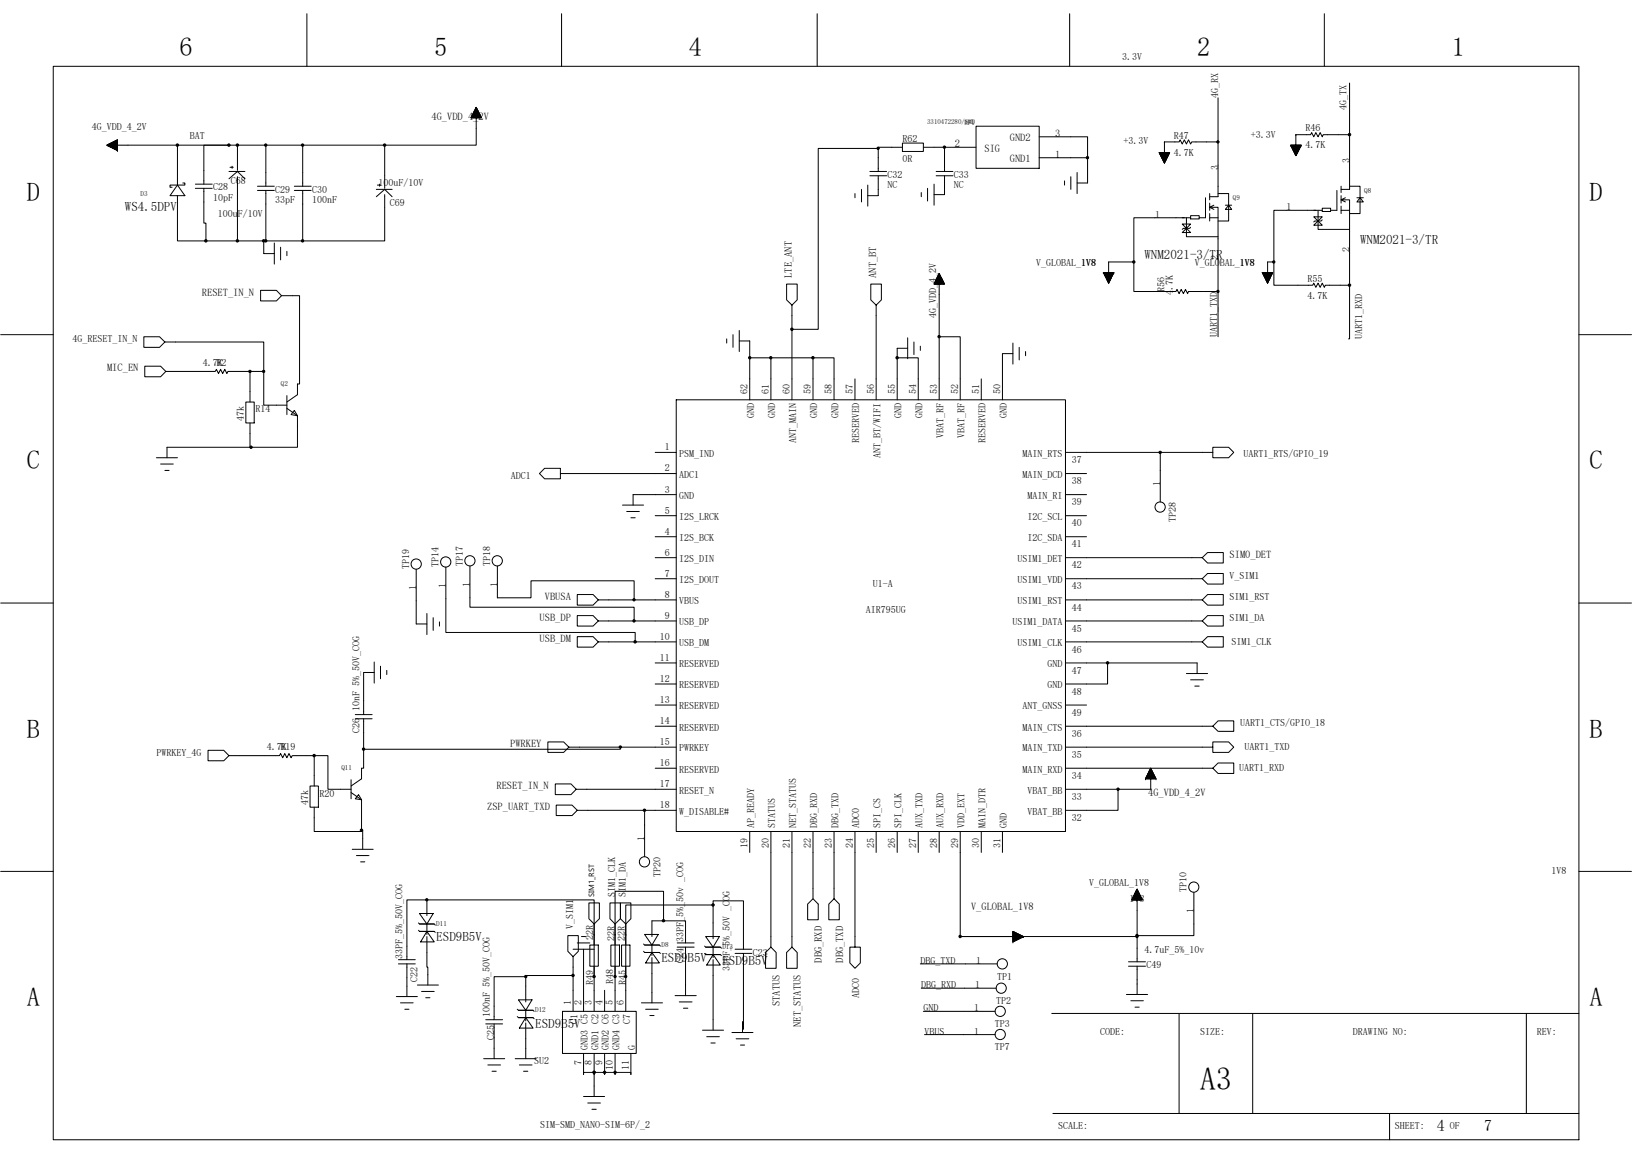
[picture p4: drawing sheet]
<svg xmlns="http://www.w3.org/2000/svg" width="297mm" height="210mm" viewBox="0 0 297 210" stroke-linecap="round" stroke-linejoin="round" font-family="sans-serif">
<g fill="none" stroke="#000" stroke-width=".18">
<path d="M9.7 12.1h277.7v195.3h-277.7zM55.9 2.5v9.6M86.5 19.9v1.5M86.5 19.9h.4M86.5 19.8v1.6M86.5 19.9h.3v1.5M86.6 19.8h.2M86.6 19.7h.2v1.7M86.6 19.6v1.8M86.7 19.6h.1M86.9 20v1.4M102.2 2.5v9.6"/>
<path d="M148.7 2.5v9.6M194.7 2.5v9.6M221.7 17.8v8M241 2.5v9.6M245.6 15.1v9.4M19.5 26.4h1.9M19.5 26.4h.1M19.6 26.4h1.8M19.6 26.3v.2M19.6 26.5h1.8M19.7 26.3h1.7M19.7 26.3v.3"/>
<path d="M19.8 26.6h1.6M19.8 26.2v.4M19.9 26.2h1.5M19.9 26.2v.4M19.9 26.7h1.5M20 26.1v.6M20 26.1h1.4M20.1 26.1v.6M20.1 26.8h1.3M20.1 26.1v.7M20.1 26.1h1.3M20.2 26v.8"/>
<path d="M20.2 26.8h1.2M20.4 26v.9M20.4 25.9v1h1M20.5 25.9h.9M20.5 25.9v1M20.7 25.8v1.2M20.8 25.7v1.4M20.9 25.7v1.5h.5M20.9 25.7h.5M21 25.7v1.5M21 25.6v1.6h.4M21.1 25.6h.3"/>
<path d="M21.1 25.6v1.7M21.2 25.5v1.8h.2M21.4 25.4v2M21.4 27.4h.1M21.4 25.4h.1M21.4 25.5h-.2l.1 1.8M21.4 25.8h-.7v1.3h.7M21.4 25.8h-.8v1.2h.8M21.4 26h-1.1v.8M32.3 26.4v7.3M32.3 33.7l1.4 1.9h-2.8zM32.3 35.6v8.2h5.2"/>
<path d="M33.3 33.3h.4v.4h-2.8v.4h.4M35.6 34.3h3M35.6 33.5h3M37.1 34.3v6.3h.4v3.2M41.7 26.4h-22.2l1.9 1v-2l-1.9 1M41.7 32.5l1.5-1.3 1.4 1.3M41.7 31.2h2.9M41.9 30.4h.6M42.2 30.2v.4M43.2 26.4h-6.1v7.1M43.2 32.2v11.6h-5.7M46.9 34.6h3"/>
<path d="M46.9 33.9h3M48.4 26.4h-5.2v4.6M48.4 34.6v9.2h6.7M53.6 34.6h3M53.6 33.9h3M55.1 26.4h14.9M55.1 26.4h-6.7v7.5M55.1 26.4v7.5M55.1 34.6v9.2M68.5 35.8l1.5-1.3 1.4 1.3M68.5 34.5h2.9M68.7 33.7h.6"/>
<path d="M69.1 33.5v.4M70 26.4v7.9M70 35.4v8.4h-14.9M85.8 21.3v.1M85.8 21.4h1.8M85.8 21.3h1.8M85.8 21.2v.2M85.8 21.2h1.7M85.9 21.2h1.6M85.9 21v.4M85.9 21.1h1.5v.3M86 21h1.4"/>
<path d="M86 20.8v.6M86 20.9h1.4v.5M86 20.8h1.4M86.1 20.7v.7M86.1 20.8h1.2M86.1 20.7h1.2M86.1 20.6v.8M86.1 20.6h1.1v.8M86.2 20.6h1M86.2 20.4v1M86.2 20.5h.9M86.3 20.4h.8"/>
<path d="M86.3 20.2v1.2M86.3 20.3h.8M86.4 20.2h.6M86.4 20.1v1.3M86.4 20.2h.6v1.2M86.4 20.1h.6M86.5 20h.4M86.7 21.4v-1.9l.9 1.9h-1.9l1-1.9v6.9h-16.7M87.1 20.3v1.1M87.1 20.4v1M87.3 20.7v.7M87.5 21.2v.2"/>
<path d="M87.6 21.4h.1M155.6 35.2v.8M156.8 34.5v2.2M157.9 33.7v3.8M158.3 31.2h3.1M158.3 32h3.1M159.8 31.2v-4.2h-10.9v32.9h-4.8M159.8 32v3.6h-1.9M164.3 26h3.8v1.6h-3.8zM164.3 26.8h-4.5v.2M167.7 35v.8M168.1 26.8h9.5"/>
<path d="M168.8 34.3v2.3M170 33.5v3.8M170.4 31.2h3M170.4 32h3M171.9 26.8h.1M171.9 26.8v4.4M171.9 32v3.4h-1.9M177.6 23h11.5v7.6h-11.5zM189.1 24.9h8.8v3.8h-8.8M193.8 32.9v.8M194.9 32.2v2.3M196 31.4v3.8"/>
<path d="M197.9 28.7v4.6h-1.9M211 27.8h1.9M211 27.9h1.8M211.1 28.1h1.6M211.2 28.2h1.4M211.3 28.4h1.3M211.3 28.5h1.2M211.4 28.7h1M211.5 27.8v.9h.9M211.5 28.8h.8M211.6 27.8v1.1h.7M211.6 29h.7"/>
<path d="M211.6 27.8v1.3h.6M211.7 29.1h.5M211.7 27.8v1.4h.5M211.7 29.3h.4M211.8 27.8v1.6h.3M211.8 29.4h.2M211.9 27.8v1.7h.1M211.9 29.6h.1M211.9 25.8v3.9l1-1.9h-1.9l.9 1.9v-1.9M211.9 25.8h.1M211.9 25.8h2.7l.2-.4 .4 .8 .4-.8 .3 .8 .4-.8 .4 .8 .2-.4h4.8v10h-1.5M212 27.8v1.8"/>
<path d="M212.1 27.8v1.6M212.2 27.8v1.5M212.2 27.8v1.3M212.3 27.8v1.2M212.4 27.8v1M212.5 27.8v.8h-1.1v-.8M212.6 27.8v.6h-1.3v-.6M212.6 27.8v.5h-1.4v-.5M212.7 27.8v.4h-1.5v-.4M212.8 27.8v.2h-1.7v-.2M212.8 27.8h-1.8M215.9 39.6v3.5h5.8"/>
<path d="M216.7 39.2h1.6v.6h-1.6zM216.7 39.6h-10.3v8.1M219.4 36v3.6h-1.1M220.2 35.2v1.2M220.2 37v1.3M220.2 38.9v1.3M220.2 37.7l.7 .4M220.2 39.6h1.5M220.9 37.3l-.7 .4h1.5v23.6M221.7 35.2h1.9v5h-1.9M223 37.3h1.2M223.6 37.3l.6 .8h-1.2z"/>
<path d="M234.9 26.4h.1M234.9 26.4h1.9M234.9 26.5h1.9M235 26.6h1.7M235 26.4v.2M235.1 26.8h1.6M235.1 26.4v.3M235.1 26.8h1.5M235.2 26.9h1.4M235.2 26.4v.5M235.2 27.1h1.3M235.2 26.4v.6h1.4"/>
<path d="M235.2 27.2h1.3M235.3 27.2h1.1M235.3 26.4v.8M235.3 27.3h1.1M235.4 26.4v.9M235.4 27.5h.9M235.5 26.4v1.1M235.5 27.6h.7M235.6 27.8h.6M235.6 26.4v1.4M235.6 27.9h.5M235.7 26.4v1.5"/>
<path d="M235.7 28.1h.3M235.8 26.4v1.7M235.8 28.2h.1M235.8 26.4v1.8M235.9 24.5h2.6l.2-.4 .4 .8 .4-.8 .4 .8 .4-.8 .4 .8 .1-.4h4.8v10h-1.5M235.9 24.5v3.8l.9-1.9h-1.9l1 1.9v-1.9M235.9 24.5h.1M236 26.4v1.8h-.2M236.1 26.4v1.6h-.4M236.1 26.4v1.4h-.5M236.2 26.4v1.3h-.7v-1.3M236.3 26.4v1.1h-.8"/>
<path d="M236.4 26.4v1h-1M236.4 26.4v.8M236.5 26.4v.6M236.6 26.4v.5M236.7 26.4v.3h-1.7M236.7 26.4v.2M236.8 26.4h.1M239.1 39.5h1.6l-.8 .7 .8 .8h-1.6l.8-.8zM239.9 38.3v3.4h5.7M240.7 37.9h1.5v.6h-1.5zM240.7 38.3h-8.8v9.4M243.3 34.6v3.7h-1.1"/>
<path d="M244.1 33.9v1.1M244.1 35.6v1.4M244.1 37.5v1.4M244.1 36.4l.8 .3M244.1 38.3h1.5M244.9 36l-.8 .4h1.5v15.5M245.6 33.9h1.9v5h-1.9M247 36h1.1M247.5 36l.6 .7h-1.1zM43.2 43.8h5.2M48 43.8v2.3h1.9M49.9 44.2v3.8"/>
<path d="M51.1 45v2.3M51.2 53.8l-.9-1h-2.9v2h2.9l.9-1h3.3v16.1h-.4v1.9l-1.9 1.4M52.2 45.7v.8M144.1 55.5l-.9-.9v-2.9h1.9v2.9l-1 .9v17.2M159.5 55.5l-1-.9v-2.9h1.9v2.9l-.9 .9v17.2M170 51.6h1.9M170.1 51.6h1.7M170.1 51.4v.3M170.1 51.5h1.7M170.2 51.4h1.5M170.2 51.3v.4M170.2 51.3h1.5"/>
<path d="M170.3 51.1v.6M170.3 51.2h1.4M170.3 51.1h1.3M170.3 51v.7M170.4 51h1.1M170.4 50.8v.9M170.4 50.9h1.1M170.5 50.8h.9M170.5 50.6v1.1M170.5 50.7h.9M170.6 50.5v1.2M170.6 50.6h.7v1.1"/>
<path d="M170.6 50.5h.7M170.6 50.3v1.4M170.6 50.4h.6v1.3M170.7 50.4h.5M170.7 50.2v1.5M170.7 50.3h.5M170.8 50.2h.4M170.8 50v1.7M170.8 50.1h.3M170.8 50h.3M170.9 49.9v1.8M170.9 50h.1"/>
<path d="M170.9 49.9h.1M170.9 51.7v-1.9l1 1.9h-1.9l.9-1.9v11.5M170.9 49.8h.1M171 49.9v1.8M171.1 50.1v1.6M171.2 50.2v1.5M171.4 50.7v1M171.5 50.9v.8M171.6 51v.7M171.7 51.2v.5M171.7 51.3v.4M171.8 51.5v.2"/>
<path d="M200.8 49.6h.1M200.8 49.6h1.9M200.9 49.7h1.8M200.9 49.6v.1h1.8v-.1M200.9 49.8h1.7M201 49.6v.3h1.6v-.3M201 50h1.5M201.1 49.6v.4h1.4v-.4M201.1 50.1h1.4M201.1 49.6v.6h1.3v-.6M201.2 50.3h1.2M201.2 49.6v.8h1.2v-.8"/>
<path d="M201.2 50.4h1.1M201.3 49.6v.9h1M201.3 50.6h.9M201.4 49.6v1.1h.8M201.4 50.7h.8M201.4 49.6v1.2h.7M201.5 50.9h.6M201.5 51.1h.5M201.6 51.2h.3M201.7 49.6v1.7h.2M201.7 51.4h.1M201.8 49.6v1.8"/>
<path d="M201.8 51.5l-1-1.9h1.9l-.9 1.9v-3.8h4.6v5.3h7.6l.2-.3 .4 .7 .4-.7 .4 .7 .4-.7 .4 .7 .1-.4h5.4M201.8 49.6v1.9M201.9 49.6v1.7M202 49.6v1.5h-.4v-1.5M202.1 49.6v1.4h-.6v-1.4M202.1 49.6v1.3M202.2 49.6v1.1M202.3 49.6v.9M202.7 49.6h.1M215.2 40.8h1.5l-.8 .8 .8 .7h-1.5l.7-.7zM216.7 41.4l-.2 .2h-1.1l-.2 .1M229.8 49.7h1.8"/>
<path d="M229.9 49.9h1.6M230 50h1.4M230 50.2h1.3M230.1 50.4h1.2M230.2 50.5h1M230.2 49.6v1h1M230.3 50.7h.8M230.3 49.6v1.1h.8M230.4 50.8h.6M230.4 51h.6M230.5 51.1h.4M230.5 49.6v1.6h.4"/>
<path d="M230.6 51.3h.2M230.6 51.4h.1M230.7 49.6v1.9l-1-1.9h1.9l-.9 1.9v-3.8h1.2v4.2h7l.2-.4 .4 .8 .4-.8 .4 .8 .4-.8 .3 .8 .2-.4h4.4M230.8 49.6v1.8h-.2v-1.8M230.9 49.6v1.6M230.9 49.6v1.5h-.4v-1.5M231 49.6v1.3h-.6v-1.3M231.1 49.6v1.2M231.2 49.6v1M231.2 49.6v.8h-1v-.8M231.3 49.6v.7h-1.2v-.7M231.4 49.6v.5h-1.4v-.5"/>
<path d="M231.5 49.6v.4h-1.5v-.4M231.5 49.6v.2h-1.7v-.2M231.6 49.6l-1.8 .1 1.8-.1M240.7 40l-.2 .2h-1.2l-.2 .2M245.6 51.9v9.8h-.2M.1 60.9h9.6M30 62.2l-1-.9h-2.8v1.9h2.8l1-1h18v5.4M44.7 73.2h1.6v3.8h-1.6zM45.5 67.6h-4l-.2 .4-.4-.8-.4 .8-.4-.8-.3 .8-.4-.8-.2 .4h-9l-1 1h-2.9v-2h2.9l1 1M48 67.6v6.1h4.2M48 67.6h-2.5v5.6M52.2 74.3l1.9 1.3"/>
<path d="M52.2 72v3.4M53.6 74.7l.5 .9-1.1-.2zM54.1 75.6v5.8h-8.6v-4.4M123.1 72.7h70.8v78.6h-70.8zM132.3 61.7v.7M133.4 60.9v2.3M134.6 62h1.9v10.7M134.6 60.1v3.9M136.5 65.1h3.8M140.3 65.1h11.5v7.6M140.3 65.1v7.6M148 65.1v7.6"/>
<path d="M155.6 68.9v3.8M163.3 65.1v7.6M165.2 61.5v3.8M165.2 63.4h-1.9v1.7h3.8v7.6M166.3 62.2v2.3M167.5 63v.8M170.9 72.7v-11.4h3.9v11.4M178.6 68.9v3.8M184.4 64.3h-1.9v8.4M184.4 62.4v3.9M185.5 63.2v2.3M186.7 64v.7"/>
<path d="M287.4 60.9h9.5M28.5 83.3h3.8M29.2 84.4h2.3M30 85.6h.8M45.7 81.4h-15.3v1.9M102 86.2v.9h-2.9l-.9-.9 .9-1h2.9v1h21.1M113.3 91.9h3.8M114.1 93.1h2.3M114.8 94.2h.8M119.2 82.3h3.9M119.2 93.8h3.9M119.2 97.7h3.9"/>
<path d="M123.1 90h-7.9v1.9M193.9 82.3h17.3M193.9 86.2h3.9M193.9 90h3.9M193.9 93.8h3.9M193.9 97.7h3.9M220.7 82.3v1h2.9l1-1-1-.9h-2.9v.9h-9.5v9M.1 109.7h9.6M75.8 103.6v9.9h1.9M77.7 111.6v3.9M78.8 112.4v2.3M80 113.2v.7"/>
<path d="M81.1 103.2v11.9h34.5v1.7M85.5 103v7.5h29.9v2.5M90.5 103v5.8h6.1v-3.1h18.8v3.5M108.9 109.2l-1-1h-2.8v1.9h2.8l1-.9h14.2M108.9 113l-1-1h-2.8v1.9h2.8l1-.9h14.2M108.9 116.8l-1-1h-2.8v2h2.8l1-1h14.2M119.2 101.5h3.9M119.2 105.3h3.9M193.9 116.8h24.9l1 1h2.8v-2h-2.8l-1 1M193.9 113h24.9l1 .9h2.8v-1.9h-2.8l-1 1M193.9 109.2h24.9l1 .9h2.8v-1.9h-2.8l-1 1M193.9 105.3h24.9l1 1h2.8v-1.9h-2.8l-1 .9"/>
<path d="M193.9 101.5h24.9l1 .9h2.8v-1.9h-2.8l-1 1M287.4 109.7h9.5M57.2 137.5h-4l-.2 .4-.4-.8-.4 .8-.4-.8-.3 .8-.4-.8-.2 .4h-9.2l-1 .9h-2.8v-1.9h2.8l1 1M64.7 130.8h3M64.7 130h3M66.2 130.8v9h-.4v1.9l-1.9 1.3M68.1 122.4h-1.9v7.6M68.1 120.5v3.8M69.3 121.2v2.3M70.4 122v.7M112.9 136h-9.4l-.9 .9h-2.9v-1.9h2.9l.9 1M119.2 120.6h3.9"/>
<path d="M119.2 124.5h3.9M119.2 128.3h3.9M119.2 132.1h3.9M119.2 139.8h3.9M123.1 136h-10.2v.3h-46.7M193.9 139.8h26.8l1 .9h2.9v-1.9h-2.9l-1 1M193.9 136h26.8v-1h2.9l1 1-1 .9h-2.9v-.9M193.9 132.1h26.8l1 1h2.9v-1.9h-2.9l-1 .9M193.9 120.6h24v2M193.9 128.3h3.9M201.6 120.6v3.9h-7.7M209.3 139.9v1.8"/>
<path d="M209.4 140h.1M209.4 139.8v1.9M209.4 139.9h.1M209.4 139.8h.1M209.4 139.8l1 1.9h-1.9l.9-1.9v3.8h-15.5M209.5 139.8v1.9M215.9 122.6h3.9M216.7 123.7h2.3M217.5 124.8h.8M.1 158.6h9.6M56.4 143h1.6v3.9h-1.6zM57.2 146.9v4.4h8.6v-.2"/>
<path d="M57.2 143v-5.5h2.5v6.1h4.2M63.9 144.2l1.9 1.3M63.9 141.9v3.5M64.1 154.5h3.8M64.9 155.7h2.3M65.3 144.6l.5 .9-1.1-.1zM65.6 156.8h.8M65.8 151.1h.2v3.4M65.8 145.5v5.6M105.1 147.4l-1-.9h-2.9v1.9h2.9l1-1h12.2v8.5M123.1 143.6h-18.2l-1 1h-2.8v-2h2.8l1 1M123.1 147.4h-5.8"/>
<path d="M136.5 151.3v3.8M140.3 151.3v21l1 1v2.9h-2v-2.9l1-1M144.1 151.3v21l1 1v2.9h-1.9v-2.9l.9-1M148 151.3v12.2l.9 1v2.9h-1.9v-2.9l1-1M151.8 151.3v12.2l1 1v2.9h-1.9v-2.9l.9-1M155.6 151.3v21h-.9v2.9l.9 1 1-1v-2.9h-1M159.5 151.3v3.8M163.3 151.3v3.8M167.1 151.3v3.8M170.9 151.3v3.8M174.8 151.3v19.1M178.6 151.3v3.8"/>
<path d="M182.5 151.3v3.8M203.5 143.6v3.8h-9.6M208.5 141.7h.1M208.5 141.7h1.9M208.6 141.5v.2M208.6 141.6h1.7M208.6 141.5h1.7M208.6 141.4v.3M208.6 141.4h1.6v.3M208.7 141.4h1.5M208.7 141.2v.5M208.7 141.3h1.5"/>
<path d="M208.8 141.2h1.3M208.8 141.1v.6M208.8 141.1h1.3M208.9 140.9v.8M208.9 141h1.1M208.9 140.9h1.1M208.9 140.7v1M208.9 140.8h1M209 140.7h.9M209 140.5v1.2M209 140.7h.8M209.1 140.6h.7"/>
<path d="M209.1 140.4v1.3M209.1 140.5h.7M209.1 140.4h.7M209.2 140.2v1.5M209.2 140.4h.5M209.2 140.3h.5M209.3 140.1v1.6M209.3 140.2h.3M209.3 140.1h.3M209.3 140.1h.2M209.5 140v1.7M209.6 140.2v1.5"/>
<path d="M209.7 140.3v1.4M209.8 140.5v1.2M209.8 140.6v1.1M209.9 140.8v.9M210 140.9v.8M210.1 141.1v.6M210.2 141.2v.5M210.3 141.6v.1M210.4 141.7h.1M287.4 158.6h9.5M72.5 175.4h3.1M72.5 174.6h3.1"/>
<path d="M74.1 174.6v-10.9h34v20.3M74.1 175.4v5.9M76 179.2h3.8M76.2 169.3l.1 .2h2.7l.2 .2M76.2 167.9l.1 .2h2.7l.2 .2M76.3 169.5h2.7M76.3 168.1h2.7M76.3 166.2h2.5l-1.1 1.9zM77.7 170.4v5.6h.2v3.2M77.7 163.7v2.9M77.7 168.1v1.9M77.7 169.5l1.3 1.9h-2.4z"/>
<path d="M95.7 177.7h-5.8v7.8M95.7 177.7v4.6M104.3 174.1l-.9-1v-2.9h1.9v2.9l-1 1v3.4M104.3 177.5h-8.6v.2M104.3 172.7h3.8M104.3 177.5v6.5M105.1 171.6h2.3M105.8 170.4h.8M106.2 172.7v11.3M107.4 172h1.5v3.8h-1.5zM108.1 177.7h.1M108.1 168.1l1-.9v-2.9h-1.9v2.9l.9 .9v1.9"/>
<path d="M108.1 170v2M108.1 175.8v1.9M108.1 170h.1M111.2 172h1.6v3.8h-1.6zM111.9 168.1l1-.9v-2.9h-1.9v2.9l.9 .9v1.9M111.9 170v2M111.9 175.8v8.2M111.9 170h.1M113.1 172h1.6v3.8h-1.6zM113.9 168.1l-1-.9v-2.9h1.9v2.9l-.9 .9v1.9M113.9 170h.1M113.9 170v2"/>
<path d="M113.9 175.8v8.2M117.1 173.1l.2 .2h2.7l.2 .2M117.1 171.8l.2 .2h2.7l.2 .1M117.3 170h2.5l-1.1 2zM117.3 172h2.7M117.3 173.3h2.7M118.7 170.4v-2.8h6.1v4M118.7 172v1.9M118.7 174.2v8.3M118.7 173.3l1.3 1.9h-2.5zM120.8 167.6v-5.4h-8.9v15.5M123.3 171.6h3"/>
<path d="M123.3 172.3h3M124.8 172.3v8.9M128.2 173.5l.2 .2h2.7l.2 .2M128.2 172.1l.2 .2h2.7l.2 .2M128.4 170.4h2.5l-1.1 1.9zM128.4 172.3h2.7M128.4 173.7h2.7M129.8 164.7v-.8h5.5v8.8M129.8 170.8v-6.1h-15.9v13M129.8 172.3v1.9M129.8 174.6v12.9M129.8 173.7l1.3 1.9h-2.5z"/>
<path d="M133.8 172.7h3M133.8 173.5h3M135.3 173.5v13.8h-.2v-1.4v2M167.5 175.4h14M167.7 179.8h13.6M184.4 171.4h.1M184.4 169.5h.1M184.4 170.4l1.8 .1M184.4 169.5v1.9M184.4 171.3h.1M184.4 171.2h.3M184.4 171.1h.6"/>
<path d="M184.4 171h.8M184.4 170.9h1.1M184.4 170.6h1.6M184.4 170.5h1.7M184.4 170.5h1.9M184.4 170.3h1.7v.2M184.4 170.2h1.5v.4M184.4 170.2h1.3v.5M184.4 170.1h1.2v.7M184.4 170h1v.9M184.4 169.9h.9v1M184.4 169.9h.7v1.1"/>
<path d="M184.4 169.8h.6v1.3M184.4 169.7h.4v1.5M184.4 169.6h.3v1.6M184.4 169.5h.1v1.8M184.6 169.6v1.7M184.7 169.7v1.5M184.9 169.7v1.5h-.5M185 169.8v1.2M185.2 169.9v1.1M185.3 170v.9h-.9M185.5 170v.8M185.6 170.1v.7h-1.2"/>
<path d="M185.8 170.2v.5h-1.4M186 170.3v.3M186.1 170.3v.2M186.3 170.4h.1M186.3 170.4l-1.9-.9v1.9l1.9-1h-11.5M205.4 175h3.1M205.4 175.8h3.1M206 163.7h1.9M206 163.6v.1M206.1 163.6h1.7M206.1 163.5h1.7v.2M206.2 163.3v.4"/>
<path d="M206.2 163.4h1.5v.3M206.2 163.3h1.5M206.3 163.7v-.5h1.3v.5M206.3 163.1h1.3M206.4 163v.7M206.4 163h1.2v.7M206.4 162.9h1.1M206.4 162.9v.8M206.4 162.9h1.1v.8M206.5 162.8h.9M206.5 162.6v1.1M206.5 162.7h.9v1"/>
<path d="M206.5 162.6h.9M206.6 162.5v1.2M206.6 162.6h.7v1.1M206.6 162.5h.7M206.6 162.3v1.4M206.6 162.4h.7v1.3M206.7 162.3h.5M206.7 162.2v1.5M206.7 162.3h.5v1.4M206.8 162.2h.3M206.8 162v1.7M206.8 162.1h.3v1.6"/>
<path d="M206.8 162h.2M206.9 162h.1v1.7M207 175.8v5.2M207 161.8v1.9M207 161.8h.1M207 161.8l.9 1.9h-1.9l1-1.9v8.4h10.3v-7.8M207 170.2v.2h-32.2M207 170.4v4.6M207 161.9l-.1 1.8M207.7 163.4h-1.6v.3M72.1 181.3h3.9M72.9 182.5h2.3"/>
<path d="M73.7 183.6h.7M76.7 180.4h2.3M77.5 181.5h.7M88 192.6h3.9M88.4 186.3h3.1M88.4 185.5h3.1M88.8 193.8h2.3M89.6 194.9h.7M89.9 186.3v6.3M93.8 192.6h3.8M94.1 185l.3 .2h2.6l.2 .2M94.1 183.6l.3 .2h2.6l.2 .2"/>
<path d="M94.4 181.9h2.4l-1.1 1.9zM94.4 183.8h2.6M94.4 185.2h2.6M94.5 193.8h2.3M95.3 194.9h.8M95.7 183.8v2M95.7 186.1v6.5M95.7 185.2l1.3 1.9h-2.5zM102.4 184h13.4v7.7h-13.4zM106.2 191.7v3.8v-.4h1.9v4.4M106.2 199.5h3.8M108.1 191.7v3.8v-.4h1.9"/>
<path d="M110 191.7v3.8v-.4h1.9M110 180.2v3.8M111.9 191.7v3.8v-.4h2.9v.4v-3.8M116.8 182.5h3.8M117.5 183.6h2.3M118.3 184.8h.7M122.9 181.2h3.8M123.6 182.3h2.4M124.4 183.5h.8M127.9 187.5h3.8M128.6 188.6h2.3M129.4 189.8h.8"/>
<path d="M133.2 187.9h3.9M134 189h2.3M134.8 190.2h.7M168.1 184h13M168.3 188.3h12.8M191.4 184.4h96M205 181h3.9M205.8 182.1h2.3M206.6 183.3h.7M214.6 184.4v18.2M228 184.4v18.2M277.8 184.4v18.2"/>
<path d="M107 200.7h2.3M107.7 201.8h.8M191.6 202.6h95.8M252.9 202.6v4.8"/>
<circle cx="211.2" cy="92.3" r=".93"/>
<circle cx="75.8" cy="102.6" r=".93"/>
<circle cx="81.1" cy="102.3" r=".93"/>
<circle cx="85.5" cy="102" r=".93"/>
<circle cx="90.5" cy="102" r=".93"/>
<circle cx="117.3" cy="156.8" r=".93"/>
<circle cx="182.2" cy="179.8" r=".93"/>
<circle cx="182.4" cy="175.4" r=".93"/>
<circle cx="217.3" cy="161.4" r=".93"/>
<circle cx="182" cy="188.2" r=".93"/>
<circle cx="182" cy="184" r=".93"/>
</g>
<g fill="#000" stroke="#000" stroke-width=".18">
<path d="M48.2 26.2h.3v.4h-.3z" fill-rule="evenodd"/>
<path d="M54.9 26.2h.3v.4h-.3z" fill-rule="evenodd"/>
<path d="M171.7 26.6h.3v.3h-.3z" fill-rule="evenodd"/>
<path d="M197.8 28.5h.3v.3h-.3z" fill-rule="evenodd"/>
<path d="M47.8 43.7h.3v.3h-.3z" fill-rule="evenodd"/>
<path d="M48.2 43.7h.3v.3h-.3z" fill-rule="evenodd"/>
<path d="M54.9 43.7h.3v.3h-.3z" fill-rule="evenodd"/>
<path d="M206.2 47.5h.3v.3h-.3z" fill-rule="evenodd"/>
<path d="M221.5 52.9h.3v.3h-.3z" fill-rule="evenodd"/>
<path d="M45.3 67.4h.3v.3h-.3z" fill-rule="evenodd"/>
<path d="M136.3 64.9h.3v.4h-.3z" fill-rule="evenodd"/>
<path d="M140.1 64.9h.3v.4h-.3z" fill-rule="evenodd"/>
<path d="M170.8 61.1h.3v.3h-.3z" fill-rule="evenodd"/>
<path d="M45.5 81.2h.3v.3h-.3z" fill-rule="evenodd"/>
<path d="M211 82.2h.3v.3h-.3z" fill-rule="evenodd"/>
<path d="M115.2 112.8h.3v.3h-.3z" fill-rule="evenodd"/>
<path d="M66 136.2h.3v.3h-.3z" fill-rule="evenodd"/>
<path d="M112.7 135.8h.4v.3h-.4z" fill-rule="evenodd"/>
<path d="M201.4 120.5h.3v.3h-.3z" fill-rule="evenodd"/>
<path d="M117.1 147.3h.3v.3h-.3z" fill-rule="evenodd"/>
<path d="M203.3 143.4h.3v.4h-.3z" fill-rule="evenodd"/>
<path d="M120.6 167.4h.3v.3h-.3z" fill-rule="evenodd"/>
<path d="M206.8 170.2h.3v.4h-.3z" fill-rule="evenodd"/>
<path d="M206.8 170.1h.3v.3h-.3z" fill-rule="evenodd"/>
<path d="M108 195h.3v.3h-.3z" fill-rule="evenodd"/>
<path d="M108 195h.3v.3h-.3z" fill-rule="evenodd"/>
<path d="M109.9 195h.3v.3h-.3z" fill-rule="evenodd"/>
<path d="M111.8 195h.3v.3h-.3z" fill-rule="evenodd"/>
<circle cx="32.3" cy="26.4" r=".22"/>
<circle cx="41.7" cy="26.4" r=".22"/>
<circle cx="43.2" cy="26.4" r=".22"/>
<circle cx="70" cy="26.4" r=".22"/>
<circle cx="159.8" cy="27" r=".21"/>
<circle cx="221.7" cy="25.8" r=".21"/>
<circle cx="245.6" cy="24.5" r=".22"/>
<circle cx="37.5" cy="43.8" r=".22"/>
<circle cx="43.2" cy="43.8" r=".22"/>
<circle cx="144.1" cy="59.9" r=".22"/>
<circle cx="231.8" cy="47.7" r=".21"/>
<circle cx="245.6" cy="51.9" r=".22"/>
<circle cx="48" cy="67.6" r=".21"/>
<circle cx="148" cy="65.1" r=".22"/>
<circle cx="163.3" cy="65.1" r=".22"/>
<circle cx="115.4" cy="109.1" r=".21"/>
<circle cx="115.6" cy="116.8" r=".22"/>
<circle cx="57.2" cy="137.5" r=".22"/>
<circle cx="65.8" cy="151.1" r=".22"/>
<circle cx="77.7" cy="163.7" r=".21"/>
<circle cx="95.7" cy="177.7" r=".21"/>
<circle cx="104.3" cy="177.5" r=".22"/>
<circle cx="108.1" cy="177.7" r=".21"/>
<circle cx="111.9" cy="177.7" r=".21"/>
<circle cx="113.9" cy="177.7" r=".21"/>
<circle cx="129.8" cy="164.7" r=".22"/>
<circle cx="174.8" cy="170.4" r=".22"/>
</g>
<text font-size="5.8" x="218.4" y="198.4">A3</text>
<g font-size="4.8">
<text x="32.7" y="10.1">6</text>
<text x="79" y="10.1">5</text>
<text x="125.4" y="10.1">4</text>
<text x="217.9" y="10.1">2</text>
<text x="264.2" y="10.1">1</text>
<text x="4.9" y="36.6">D</text>
<text x="289.3" y="36.6">D</text>
<text x="4.9" y="85.4">C</text>
<text x="289.3" y="85.4">C</text>
<text x="4.9" y="134.2">B</text>
<text x="289.3" y="134.2">B</text>
<text x="4.9" y="183.1">A</text>
<text x="289.3" y="183.1">A</text>
</g>
<g font-size="2.9">
<text x="261.5" y="205.8">4</text>
<text x="270.1" y="205.8">7</text>
</g>
<g font-size="2.4">
<text x="22.7" y="38.5">WS4.5DPV</text>
<text x="208.3" y="47.1">WNM2021-3/TR</text>
<text x="247.5" y="44.4">WNM2021-3/TR</text>
<text x="79.4" y="171.3">ESD9B5V</text>
<text x="120.4" y="175.1">ESD9B5V</text>
<text x="131.5" y="175.5">ESD9B5V</text>
<text x="97.4" y="187">ESD9B5V</text>
</g>
<g font-size="1.9">
<text x="78.5" y="21.8">4G_VDD_4_2V</text>
<text x="173.8" y="26.8">2</text>
<text x="179.2" y="27.6">SIG</text>
<text x="183.8" y="25.7">GND2</text>
<text x="183.8" y="29.5">GND1</text>
<text x="192" y="24.9">3</text>
<text x="192" y="28.7">1</text>
<text x="36.7" y="53.8">RESET_IN_N</text>
<text x="144.1" y="50.5" transform="rotate(-90 144.1 50.5)">LTE_ANT</text>
<text x="159.5" y="50.5" transform="rotate(-90 159.5 50.5)">ANT_BT</text>
<text x="19.5" y="67.6">MIC_EN</text>
<text x="223.8" y="101.5">SIM0_DET</text>
<text x="98.2" y="113">USB_DP</text>
<text x="99.2" y="109.2">VBUSA</text>
<text x="98.2" y="116.8">USB_DM</text>
<text x="92.9" y="136">PWRKEY</text>
<text x="90.4" y="143.6">RESET_IN_N</text>
<text x="88.7" y="147.4">ZSP_UART_TXD</text>
<text x="209" y="144.8">4G_VDD_4_2V</text>
<text x="176.7" y="165.7">V_GLOBAL_1V8</text>
<text x="149.6" y="175.2" transform="rotate(-90 149.6 175.2)">DBG_RXD</text>
<text x="153.4" y="175.2" transform="rotate(-90 153.4 175.2)">DBG_TXD</text>
<text x="141.9" y="183" transform="rotate(-90 141.9 183)">STATUS</text>
<text x="145.8" y="186.9" transform="rotate(-90 145.8 186.9)">NET_STATUS</text>
</g>
<g font-size="1.8">
<text x="204.3" y="10.9">3.3V</text>
<text x="221.7" y="17.8" transform="rotate(-90 221.7 17.8)">4G_RX</text>
<text x="16.7" y="23.7">4G_VDD_4_2V</text>
<text x="237.6" y="23.9">R46</text>
<text x="245.1" y="20.1" transform="rotate(-90 245.1 20.1)">4G_TX</text>
<text x="34.6" y="25.3">BAT</text>
<text x="164.2" y="25.8">R62</text>
<text x="164.2" y="29.5">0R</text>
<text x="204.5" y="26.2">+3.3V</text>
<text x="213.7" y="25.3">R47</text>
<text x="213.7" y="28.3">4.7K</text>
<text x="227.7" y="25.1">+3.3V</text>
<text x="237.6" y="27">4.7K</text>
<text x="245.6" y="29.7" transform="rotate(-90 245.6 29.7)">3</text>
<text x="38.8" y="34.6">C28</text>
<text x="42" y="33.5">C68</text>
<text x="50.1" y="35">C29</text>
<text x="56.8" y="35">C30</text>
<text x="68.9" y="33.9">100uF/10V</text>
<text x="161.6" y="32.4">C32</text>
<text x="161.6" y="34.3">NC</text>
<text x="173.6" y="32.4">C33</text>
<text x="173.6" y="34.3">NC</text>
<text x="221.7" y="31" transform="rotate(-90 221.7 31)">3</text>
<text x="38.8" y="36.6">10pF</text>
<text x="39.6" y="39.5">100uF/10V</text>
<text x="50.1" y="37">33pF</text>
<text x="56.8" y="37">100nF</text>
<text x="70.9" y="37.5">C69</text>
<text x="210.3" y="39.6">1</text>
<text x="234.2" y="38.3">1</text>
<text x="221.7" y="47.2" transform="rotate(-90 221.7 47.2)">2</text>
<text x="245.6" y="45.9" transform="rotate(-90 245.6 45.9)">2</text>
<text x="188.6" y="48.5">V_GLOBAL_1V8</text>
<text x="196.8" y="48.5">1V8</text>
<text x="211.9" y="53.2" transform="rotate(-90 211.9 53.2)">R56</text>
<text x="213.5" y="53.6" transform="rotate(-90 213.5 53.6)">4.7K</text>
<text x="217.5" y="48.5">V_GLOBAL_1V8</text>
<text x="225.7" y="48.5">1V8</text>
<text x="238" y="51.3">R55</text>
<text x="170.4" y="57.8" transform="rotate(-90 170.4 57.8)">4G_VDD_4_2V</text>
<text x="238" y="54.4">4.7K</text>
<text x="13.2" y="62.2">4G_RESET_IN_N</text>
<text x="221.5" y="61.3" transform="rotate(-90 221.5 61.3)">UART1_TXD</text>
<text x="247.9" y="61.7" transform="rotate(-90 247.9 61.7)">UART1_RXD</text>
<text x="36.9" y="66.6">4.7K</text>
<text x="39.4" y="66.6">R2</text>
<text x="136.1" y="71.6" transform="rotate(-90 136.1 71.6)">62</text>
<text x="139.9" y="71.6" transform="rotate(-90 139.9 71.6)">61</text>
<text x="143.8" y="71.6" transform="rotate(-90 143.8 71.6)">60</text>
<text x="147.6" y="71.6" transform="rotate(-90 147.6 71.6)">59</text>
<text x="151.4" y="71.6" transform="rotate(-90 151.4 71.6)">58</text>
<text x="155.2" y="71.6" transform="rotate(-90 155.2 71.6)">57</text>
<text x="159.1" y="71.6" transform="rotate(-90 159.1 71.6)">56</text>
<text x="162.9" y="71.6" transform="rotate(-90 162.9 71.6)">55</text>
<text x="166.7" y="71.6" transform="rotate(-90 166.7 71.6)">54</text>
<text x="170.6" y="71.6" transform="rotate(-90 170.6 71.6)">53</text>
<text x="174.4" y="71.6" transform="rotate(-90 174.4 71.6)">52</text>
<text x="178.2" y="71.6" transform="rotate(-90 178.2 71.6)">51</text>
<text x="182.1" y="71.6" transform="rotate(-90 182.1 71.6)">50</text>
<text x="44.4" y="76.6" transform="rotate(-90 44.4 76.6)">47k</text>
<text x="46.5" y="75.1">R14</text>
<text x="137.2" y="76.1" transform="rotate(-90 137.2 76.1)">GND</text>
<text x="141.1" y="76.1" transform="rotate(-90 141.1 76.1)">GND</text>
<text x="148.8" y="76.1" transform="rotate(-90 148.8 76.1)">GND</text>
<text x="152.6" y="76.1" transform="rotate(-90 152.6 76.1)">GND</text>
<text x="164.1" y="76.1" transform="rotate(-90 164.1 76.1)">GND</text>
<text x="167.9" y="76.1" transform="rotate(-90 167.9 76.1)">GND</text>
<text x="183.2" y="76.1" transform="rotate(-90 183.2 76.1)">GND</text>
<text x="121" y="81.9">1</text>
<text x="123.6" y="83.1">PSM_IND</text>
<text x="144.9" y="80.6" transform="rotate(-90 144.9 80.6)">ANT_MAIN</text>
<text x="156.4" y="80.6" transform="rotate(-90 156.4 80.6)">RESERVED</text>
<text x="160.2" y="83.4" transform="rotate(-90 160.2 83.4)">ANT_BT/WIFI</text>
<text x="171.7" y="79.7" transform="rotate(-90 171.7 79.7)">VBAT_RF</text>
<text x="175.6" y="79.7" transform="rotate(-90 175.6 79.7)">VBAT_RF</text>
<text x="179.4" y="80.6" transform="rotate(-90 179.4 80.6)">RESERVED</text>
<text x="186.1" y="83.1">MAIN_RTS</text>
<text x="226.3" y="83.1">UART1_RTS/GPIO_19</text>
<text x="93" y="87.2">ADC1</text>
<text x="121" y="85.8">2</text>
<text x="121" y="89.6">3</text>
<text x="123.6" y="87">ADC1</text>
<text x="186.1" y="87">MAIN_DCD</text>
<text x="195.1" y="84.3">37</text>
<text x="195.1" y="88.1">38</text>
<text x="211.2" y="88.5" transform="rotate(-90 211.2 88.5)">1</text>
<text x="121" y="93.5">5</text>
<text x="123.6" y="90.8">GND</text>
<text x="123.6" y="94.6">I2S_LRCK</text>
<text x="187" y="90.8">MAIN_RI</text>
<text x="187" y="94.6">I2C_SCL</text>
<text x="195.1" y="91.9">39</text>
<text x="195.1" y="95.8">40</text>
<text x="214" y="95" transform="rotate(-90 214 95)">TP28</text>
<text x="121" y="97.3">4</text>
<text x="121" y="101.1">6</text>
<text x="123.6" y="98.4">I2S_BCK</text>
<text x="187" y="98.4">I2C_SDA</text>
<text x="195.1" y="99.6">41</text>
<text x="74.5" y="103.6" transform="rotate(-90 74.5 103.6)">TP19</text>
<text x="75.8" y="107.4" transform="rotate(-90 75.8 107.4)">1</text>
<text x="79.8" y="103.2" transform="rotate(-90 79.8 103.2)">TP14</text>
<text x="81.1" y="107" transform="rotate(-90 81.1 107)">1</text>
<text x="84.2" y="103" transform="rotate(-90 84.2 103)">TP17</text>
<text x="85.5" y="106.8" transform="rotate(-90 85.5 106.8)">1</text>
<text x="89.2" y="103" transform="rotate(-90 89.2 103)">TP18</text>
<text x="90.5" y="106.8" transform="rotate(-90 90.5 106.8)">1</text>
<text x="121" y="104.9">7</text>
<text x="123.6" y="102.3">I2S_DIN</text>
<text x="123.6" y="106.1">I2S_DOUT</text>
<text x="158.9" y="106.8">U1-A</text>
<text x="185.2" y="102.3">USIM1_DET</text>
<text x="185.2" y="106.1">USIM1_VDD</text>
<text x="195.1" y="103.4">42</text>
<text x="195.1" y="107.3">43</text>
<text x="223.8" y="105.3">V_SIM1</text>
<text x="121" y="108.8">8</text>
<text x="121" y="112.6">9</text>
<text x="123.6" y="109.9">VBUS</text>
<text x="123.6" y="113.8">USB_DP</text>
<text x="157.6" y="111.5">AIR795UG</text>
<text x="184.3" y="113.8">USIM1_DATA</text>
<text x="185.2" y="109.9">USIM1_RST</text>
<text x="195.1" y="111.1">44</text>
<text x="223.8" y="113">SIM1_DA</text>
<text x="223.8" y="109.2">SIM1_RST</text>
<text x="120.1" y="116.4">10</text>
<text x="123.6" y="117.6">USB_DM</text>
<text x="185.2" y="117.6">USIM1_CLK</text>
<text x="195.1" y="114.9">45</text>
<text x="195.1" y="118.8">46</text>
<text x="224.2" y="117.4">SIM1_CLK</text>
<text x="120.1" y="120.2">11</text>
<text x="120.1" y="124.1">12</text>
<text x="123.6" y="121.4">RESERVED</text>
<text x="123.6" y="125.2">RESERVED</text>
<text x="190.6" y="121.4">GND</text>
<text x="190.6" y="125.2">GND</text>
<text x="195.1" y="122.6">47</text>
<text x="65.4" y="129.4" transform="rotate(-90 65.4 129.4)">10nF 5%_50V_COG</text>
<text x="120.1" y="127.9">13</text>
<text x="120.1" y="131.8">14</text>
<text x="123.6" y="129.1">RESERVED</text>
<text x="186.1" y="129.1">ANT_GNSS</text>
<text x="195.1" y="126.4">48</text>
<text x="195.1" y="130.2">49</text>
<text x="28.5" y="137.5">PWRKEY_4G</text>
<text x="48.6" y="136.5">4.7K</text>
<text x="51.1" y="136.5">R19</text>
<text x="65.4" y="133.5" transform="rotate(-90 65.4 133.5)">C26</text>
<text x="120.1" y="135.6">15</text>
<text x="123.6" y="132.9">RESERVED</text>
<text x="123.6" y="136.7">PWRKEY</text>
<text x="186.1" y="136.7">MAIN_TXD</text>
<text x="186.1" y="132.9">MAIN_CTS</text>
<text x="195.1" y="137.9">35</text>
<text x="195.1" y="134.1">36</text>
<text x="225.7" y="132.1">UART1_CTS/GPIO_18</text>
<text x="226.5" y="136.5">UART1_TXD</text>
<text x="120.1" y="139.4">16</text>
<text x="120.1" y="143.2">17</text>
<text x="123.6" y="140.6">RESERVED</text>
<text x="186.1" y="140.6">MAIN_RXD</text>
<text x="195.1" y="141.7">34</text>
<text x="225.5" y="140.4">UART1_RXD</text>
<text x="56.1" y="146.6" transform="rotate(-90 56.1 146.6)">47k</text>
<text x="58.2" y="145">R20</text>
<text x="120.1" y="147.1">18</text>
<text x="123.6" y="144.4">RESET_N</text>
<text x="123.6" y="148.2">W_DISABLE#</text>
<text x="187" y="148.2">VBAT_BB</text>
<text x="187" y="144.4">VBAT_BB</text>
<text x="195.1" y="149.4">32</text>
<text x="195.1" y="145.6">33</text>
<text x="117.3" y="153" transform="rotate(-90 117.3 153)">1</text>
<text x="136.1" y="154.3" transform="rotate(-90 136.1 154.3)">19</text>
<text x="137.2" y="150.7" transform="rotate(-90 137.2 150.7)">AP_READY</text>
<text x="139.9" y="154.3" transform="rotate(-90 139.9 154.3)">20</text>
<text x="141.1" y="150.7" transform="rotate(-90 141.1 150.7)">STATUS</text>
<text x="143.8" y="154.3" transform="rotate(-90 143.8 154.3)">21</text>
<text x="144.9" y="150.7" transform="rotate(-90 144.9 150.7)">NET_STATUS</text>
<text x="147.6" y="154.3" transform="rotate(-90 147.6 154.3)">22</text>
<text x="148.8" y="150.7" transform="rotate(-90 148.8 150.7)">DBG_RXD</text>
<text x="151.4" y="154.3" transform="rotate(-90 151.4 154.3)">23</text>
<text x="152.6" y="150.7" transform="rotate(-90 152.6 150.7)">DBG_TXD</text>
<text x="155.2" y="154.3" transform="rotate(-90 155.2 154.3)">24</text>
<text x="156.4" y="150.7" transform="rotate(-90 156.4 150.7)">ADC0</text>
<text x="159.1" y="154.3" transform="rotate(-90 159.1 154.3)">25</text>
<text x="160.2" y="150.7" transform="rotate(-90 160.2 150.7)">SPI_CS</text>
<text x="162.9" y="154.3" transform="rotate(-90 162.9 154.3)">26</text>
<text x="164.1" y="150.7" transform="rotate(-90 164.1 150.7)">SPI_CLK</text>
<text x="166.7" y="154.3" transform="rotate(-90 166.7 154.3)">27</text>
<text x="167.9" y="150.7" transform="rotate(-90 167.9 150.7)">AUX_TXD</text>
<text x="170.6" y="154.3" transform="rotate(-90 170.6 154.3)">28</text>
<text x="171.7" y="150.7" transform="rotate(-90 171.7 150.7)">AUX_RXD</text>
<text x="174.4" y="154.3" transform="rotate(-90 174.4 154.3)">29</text>
<text x="175.6" y="150.7" transform="rotate(-90 175.6 150.7)">VDD_EXT</text>
<text x="178.2" y="154.3" transform="rotate(-90 178.2 154.3)">30</text>
<text x="179.4" y="150.7" transform="rotate(-90 179.4 150.7)">MAIN_DTR</text>
<text x="182.1" y="154.3" transform="rotate(-90 182.1 154.3)">31</text>
<text x="183.2" y="150.7" transform="rotate(-90 183.2 150.7)">GND</text>
<text x="120.2" y="159.5" transform="rotate(-90 120.2 159.5)">TP20</text>
<text x="198.2" y="161.3">V_GLOBAL_1V8</text>
<text x="282.4" y="159">1V8</text>
<text x="111.9" y="163.2" transform="rotate(-90 111.9 163.2)">SIM1_CLK</text>
<text x="113.9" y="163.2" transform="rotate(-90 113.9 163.2)">SIM1_DA</text>
<text x="205.6" y="164.1">1V8</text>
<text x="216" y="162.4" transform="rotate(-90 216 162.4)">TP10</text>
<text x="217.3" y="166.2" transform="rotate(-90 217.3 166.2)">1</text>
<text x="104.3" y="169.1" transform="rotate(-90 104.3 169.1)">V_SIM1</text>
<text x="108" y="171" transform="rotate(-90 108 171)">22R</text>
<text x="111.8" y="171.2" transform="rotate(-90 111.8 171.2)">22R</text>
<text x="113.7" y="171.2" transform="rotate(-90 113.7 171.2)">22R</text>
<text x="137.1" y="173.9">C23</text>
<text x="208.3" y="173.5">4.7uF_5%_10v</text>
<text x="73.3" y="174.5" transform="rotate(-90 73.3 174.5)">33PF_5%_50V_COG</text>
<text x="76" y="178.7" transform="rotate(-90 76 178.7)">C22</text>
<text x="108" y="179.2" transform="rotate(-90 108 179.2)">R49</text>
<text x="111.6" y="179" transform="rotate(-90 111.6 179)">R48</text>
<text x="113.9" y="179.2" transform="rotate(-90 113.9 179.2)">R45</text>
<text x="124.4" y="175.2" transform="rotate(-90 124.4 175.2)">C24 33PF_5%_50v _COG</text>
<text x="132.8" y="176.7" transform="rotate(-90 132.8 176.7)">33PF_5%_50V _COG</text>
<text x="167.5" y="175.4">DBG_TXD</text>
<text x="167.7" y="179.8">DBG_RXD</text>
<text x="177.5" y="179.8">1</text>
<text x="177.7" y="175.4">1</text>
<text x="181.5" y="178.3">TP1</text>
<text x="208.7" y="176.2">C49</text>
<text x="89.2" y="185" transform="rotate(-90 89.2 185)">100nF 5%_50V_COG</text>
<text x="103.9" y="182.9" transform="rotate(-90 103.9 182.9)">1</text>
<text x="105.8" y="182.9" transform="rotate(-90 105.8 182.9)">2</text>
<text x="107.7" y="182.9" transform="rotate(-90 107.7 182.9)">3</text>
<text x="109.7" y="182.9" transform="rotate(-90 109.7 182.9)">4</text>
<text x="111.6" y="182.9" transform="rotate(-90 111.6 182.9)">5</text>
<text x="113.5" y="182.9" transform="rotate(-90 113.5 182.9)">6</text>
<text x="156.4" y="181.5" transform="rotate(-90 156.4 181.5)">ADC0</text>
<text x="168.1" y="184">GND</text>
<text x="177.3" y="184">1</text>
<text x="181.3" y="182.7">TP2</text>
<text x="89.9" y="189.2" transform="rotate(-90 89.9 189.2)">C25</text>
<text x="105.1" y="186.4" transform="rotate(-90 105.1 186.4)">C1</text>
<text x="107" y="191.1" transform="rotate(-90 107 191.1)">GND3 C5</text>
<text x="108.9" y="191.1" transform="rotate(-90 108.9 191.1)">GND1 C2</text>
<text x="110.8" y="191.1" transform="rotate(-90 110.8 191.1)">GND2 C6</text>
<text x="112.7" y="191.1" transform="rotate(-90 112.7 191.1)">GND4 C3</text>
<text x="114.7" y="186.4" transform="rotate(-90 114.7 186.4)">C7</text>
<text x="115.6" y="191.1" transform="rotate(-90 115.6 191.1)">G</text>
<text x="168.3" y="188.3">VBUS</text>
<text x="177.3" y="188.3">1</text>
<text x="181.1" y="186.9">TP3</text>
<text x="181.1" y="191.1">TP7</text>
<text x="200.3" y="188.3">CODE:</text>
<text x="218.4" y="188.3">SIZE:</text>
<text x="246.2" y="188.3">DRAWING NO:</text>
<text x="279.7" y="188.3">REV:</text>
<text x="97.2" y="193.6">SU2</text>
<text x="105.8" y="193.8" transform="rotate(-90 105.8 193.8)">7</text>
<text x="107.7" y="193.8" transform="rotate(-90 107.7 193.8)">8</text>
<text x="109.7" y="193.8" transform="rotate(-90 109.7 193.8)">9</text>
<text x="111.6" y="194.7" transform="rotate(-90 111.6 194.7)">10</text>
<text x="114.4" y="194.7" transform="rotate(-90 114.4 194.7)">11</text>
<text x="98.3" y="205.3">SIM-SMD_NANO-SIM-6P/_2</text>
<text x="192.6" y="205.5">SCALE:</text>
<text x="253.9" y="205.5">SHEET:</text>
<text x="263.9" y="205.5">OF</text>
</g>
<text font-size="1.4" x="108.1" y="163.2" transform="rotate(-90 108.1 163.2)">SIM1_RST</text>
<g font-size="1.3">
<text x="25.6" y="35.6">D3</text>
<text x="248.3" y="35">Q8</text>
<text x="224.4" y="36.4">Q9</text>
<text x="51.1" y="70.3">Q2</text>
<text x="62.1" y="140.2">Q11</text>
<text x="79.4" y="168.5">D11</text>
<text x="120.4" y="172.3">D8</text>
<text x="131.5" y="172.7">D13</text>
<text x="97.4" y="184.2">D12</text>
</g>
<g font-size="1.2">
<text x="168.8" y="22.6">3310472280/SMD</text>
<text x="175.6" y="22.7">RF1</text>
</g>
</svg>
